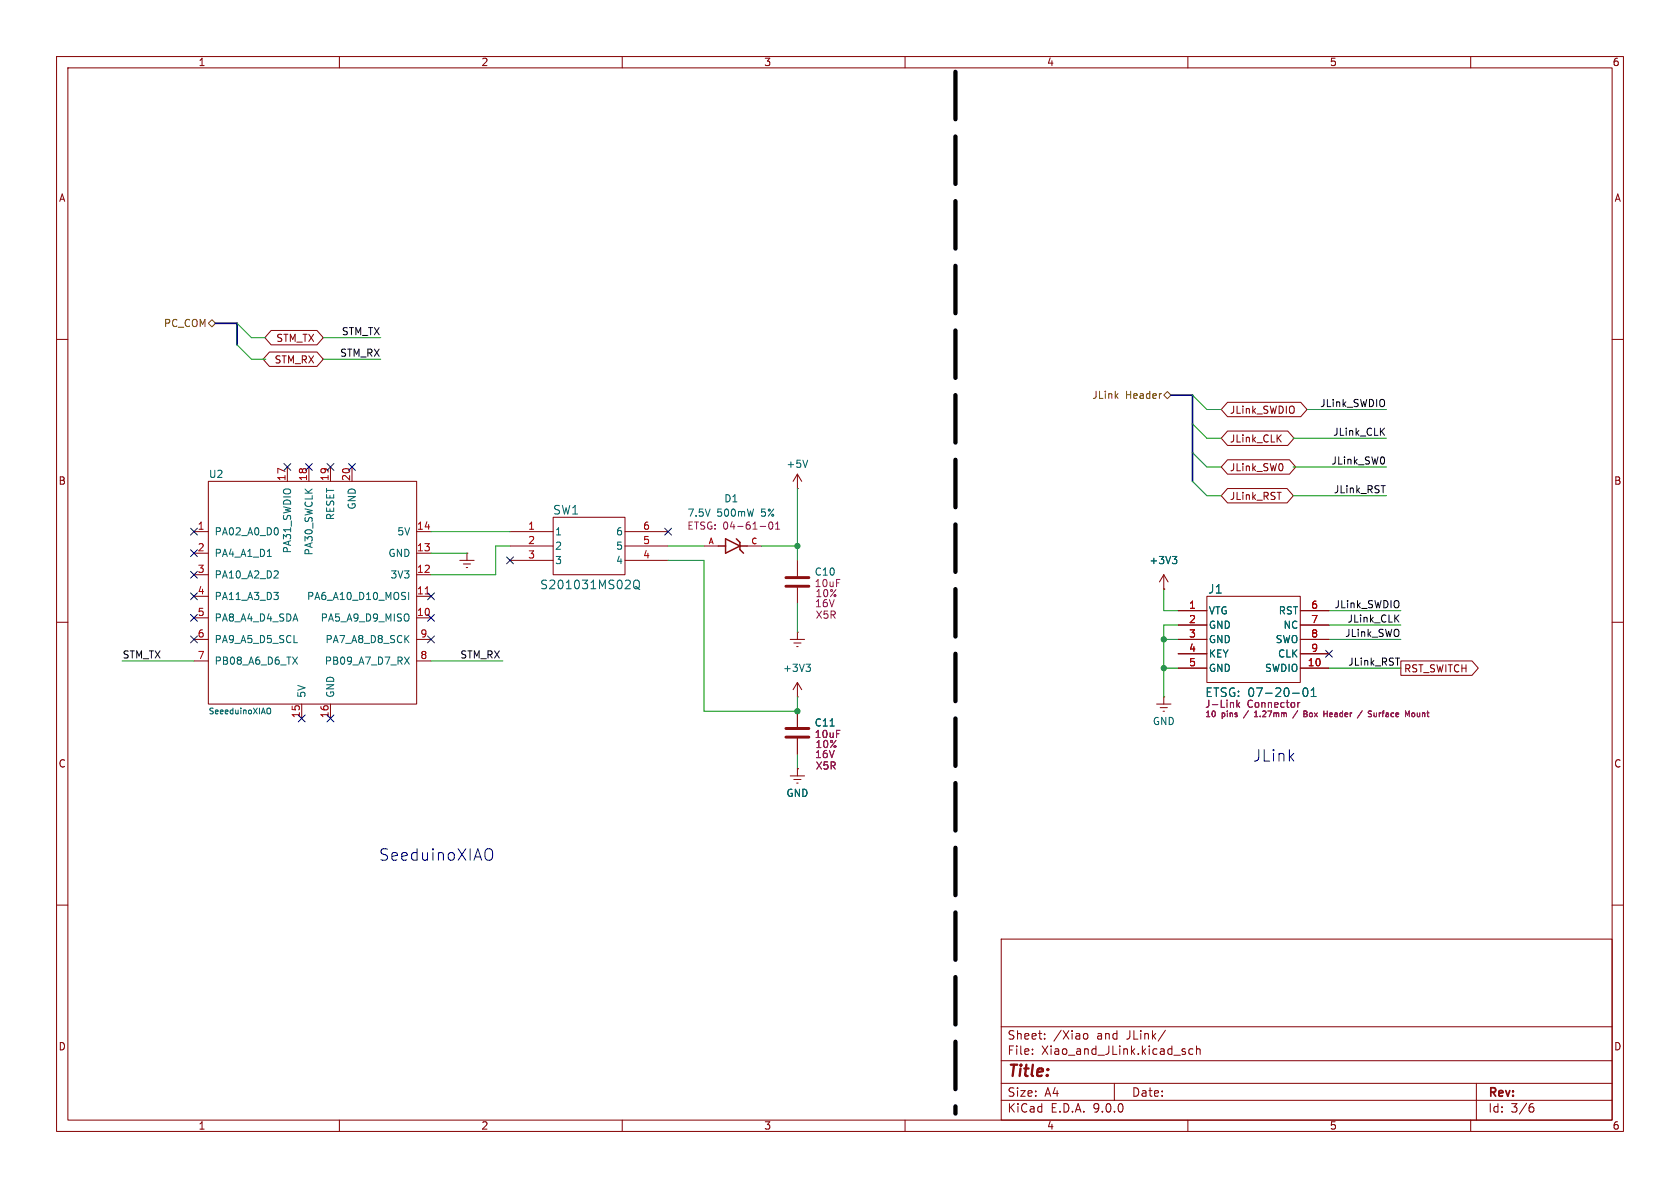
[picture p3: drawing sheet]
<svg xmlns="http://www.w3.org/2000/svg" width="297mm" height="210mm" viewBox="0 0 297 210" stroke-linecap="round" stroke-linejoin="round" font-family="sans-serif">
<g fill="none" stroke="#840000" stroke-width=".18">
<path d="M10 10h277v190h-277zM12 12h273v186h-273zM60 10v2M110 10v2M160 10v2M210 10v2M260 10v2M47.9 58.4h8.1l1.1 1.3-1.1 1.3h-8.1l-1.1-1.3zM10 60h2M47.6 62.2h8.4l1.1 1.3-1.1 1.3h-8.4l-1.1-1.3zM217 71.1h13l1.1 1.3-1.1 1.3h-13l-1.1-1.3zM217 76.2h10.7l1.1 1.3-1.1 1.2h-10.7l-1.1-1.2z"/>
<path d="M226 77.4l.5 .7M226.5 76.9l-.7 .7M285 60h2M34.3 94h2.5M34.3 97.8h2.5M36.8 85.1h36.9v39.4h-36.9zM50.8 82.6v2.5M54.6 82.6v2.5M58.4 82.6v2.5M62.2 82.6v2.5M73.7 94h2.5M73.7 97.8h2.5"/>
<path d="M81.3 99.1h2.5M81.9 99.7h1.3M82.5 97.8h.1M82.5 97.8v1.3M90.2 94h7.6M90.2 96.5h7.6M90.2 99.1h7.6M97.8 91.4h12.7v10.2h-12.7zM110.5 94h7.6M110.5 96.5h7.6M110.5 99.1h7.6M124.5 96.5h2.5"/>
<path d="M132.1 96.5h2.5M141 86.4h.1M141 83.8v2.6M141 99.1v2.8M141 83.8l-.8 1.3M141 83.8l.7 1.3M217 81.3h11l1.1 1.3-1.1 1.2h-11l-1.1-1.2zM217 86.4h10.5l1.1 1.2-1.1 1.3h-10.5l-1.1-1.3zM10 110h2M34.3 113h2.5M34.3 101.6h2.5M34.3 105.4h2.5"/>
<path d="M34.3 109.2h2.5M34.3 116.8h2.5M73.7 113h2.5M73.7 101.6h2.5M73.7 105.4h2.5M73.7 109.2h2.5M73.7 116.8h2.5M82.4 100.3h.3M139.7 113h2.5M140.3 113.7h1.3M140.8 114.3h.3M141 111.8h.1"/>
<path d="M141 103.9v2.8M141 111.8v1.2M205.7 104.1h.1M205.7 101.6v2.5M205.7 101.6l-.7 1.3M205.7 101.6l.8 1.3M208.3 108h5.1M208.3 110.5h5.1M208.3 113h5.1M208.3 115.6h5.1M208.3 118.1h5.1M213.4 105.4h16.5v15.3h-16.5z"/>
<path d="M229.9 108h5M229.9 110.5h5M229.9 113h5M229.9 115.6h5M229.9 118.1h5M247.6 116.8h12.6l1.1 1.3-1.1 1.3h-12.6zM285 110h2M53.3 124.5v2.5M58.4 124.5v2.5M139.7 137.2h2.5M140.3 137.8h1.3M140.8 138.4h.3"/>
<path d="M141 135.9h.1M141 123.2h.1M141 120.7v2.5M141 125.7v2.8M141 130.6v2.8M141 135.9v1.3M141 120.7l-.8 1.2M141 120.7l.7 1.2M204.5 124.5h2.5M205.1 125.1h1.3M205.6 125.7h.3M205.7 123.2h.1"/>
<path d="M205.7 123.2v1.3M10 160h2M177 166h108v32h-108zM285 160h2M60 198v2M110 198v2M160 198v2M177 194.5h108M177 191.5h108M177 187.5h108M177 181.5h108M182.5 186.3v.1"/>
<path d="M182.5 185.5v.1M184.7 183.6v.1M184.7 182.8v.1M191.6 182.8l.4-.1 .3 .3v.4l-.1 .2-.4 .1-.2-.1M197 191.5v3M206 182.1l-1.3 2M209.4 185.9l.2 .2-.2 .3M209.4 185.4l.1 .1M210 198v2M210.9 185.5l-.4-.1-.3 .3v.4l.1 .2h.6M211.5 185.5l.2-.1 .4 .1 .1 .9M211.5 184.9v1.5"/>
<path d="M260 198v2M261 191.5v6.5M270.6 195.7h.4l.2 .3-.1 .5-.5 .1M271 195.1l-.4 .1"/>
</g>
<g fill="none" stroke="#006464" stroke-width=".18">
<path d="M47.3 98.4h.7M49.1 93.4l.1 .4-.1 .6M142.8 81.4l-.4 1.2M207.3 98.4h.7l-.4 .5M207.8 98.9l.2 .2v.3l-.2 .2M48.4 104.7h.8l-.4 .5M49.1 101l.1 .2-.1 .3-.7 .7h.8M49.1 105.3l.1 .1-.1 .5M51.7 116.1l.9 1.3M52.6 116.1l-.9 1.3M71.5 116.1l.9 1.3M72.2 104.7v1.3"/>
<path d="M72.4 116.1l-.9 1.3M112.1 102.8a.51 .51 0 0 1 .6-.2 .51 .51 0 0 1 .3 .5v.5a.51 .51 0 0 1-.5 .5 .51 .51 0 0 1-.5-.5zM112.3 103.7l.3 .1 .5 .4M142.5 117.4h.8l-.5 .5M143 117.9l.3 .2v.3l-.3 .3M47.3 125.2h.1a.34 .34 0 0 1 .5 .3v.4a.34 .34 0 0 1-.2 .3 .34 .34 0 0 1-.4-.1M146.7 128.3h.8M228.5 122.5h1.2M230.6 121.7l.1-.1a.83 .83 0 0 1 .6 .6 .83 .83 0 0 1-.3 .9h-.2a.83 .83 0 0 1-.5-.6 .83 .83 0 0 1 .3-.8zM231.8 123.1h.9M231.8 122l.4-.4v1.5"/>
</g>
<g fill="none" stroke="#840084" stroke-width=".18">
<path d="M134.4 93.1h1M136.1 92.3h.1a.68 .68 0 0 1 .4 .6 .68 .68 0 0 1-.4 .6 .84 .84 0 0 1-.1-1.2zM137.1 93.5h.7M137.1 92.6l.4-.3v1.2M218.7 123.8v1.2M218.8 124.6l.4 .4M219.2 124.2l-.5 .5M221.8 126.7h.5M229.4 125.6l-.9 1.3M229.4 124.2v.8M229.8 124.2l-.4 .2M230.5 126.2h.4"/>
<path d="M230.9 126.2l.2 .1M231.1 125.9l-.2-.2h-.4v1l.6-.1M231.1 126l-.2 .2M234.1 126.2h.5M234.6 125.7v1M240.8 125.6l-.8 1.3M242.3 125.7h.2M242.4 126.3l.1 .1-.1 .3M242.9 126v.6l.3 .1M248.8 126.4l.3-.7v1M250 126.1l-.2-.1-.2 .2 .1 .5h.3"/>
</g>
<path d="M75.2 105h.7" fill="none" stroke="#a90000" stroke-width=".18"/>
<path d="M138.9 102.1h4.1M138.9 103.6h4.1M138.9 128.8h4.1M138.9 130.3h4.1" fill="none" stroke="#840000" stroke-width=".51"/>
<path d="M127 96.5h1.3M128.3 95.3l2.5 1.2-2.5 1.3zM130.2 95.3l.6 .6v1.3l.6 .6M130.8 96.5h1.3" fill="none" stroke="#840000" stroke-width=".25"/>
<path d="M36.8 57.2l.7-.7 .6 .7-.6 .6zM205.7 69.9l.7-.7 .6 .7-.6 .6z" fill="none" stroke="#725600" stroke-width=".18"/>
<path d="M244.2 76.2l.6 .8M244.8 75.7l-.8 .7M246.8 109.3l.5 .7M247.3 108.7l-.7 .7" fill="none" stroke="#0f0f0f" stroke-width=".18"/>
<path d="M168.9 12.7v184.2" fill="none" stroke="#000" stroke-width=".76" stroke-dasharray="8.4 3"/>
<path d="M38.1 57.2h3.8v3.8M207 69.9h3.8v15.2" fill="none" stroke="#000084" stroke-width=".3"/>
<g fill="none" stroke="#009600" stroke-width=".18">
<path d="M41.9 57.2l2.5 2.5h2.6M57.1 59.7h10.2M41.9 61l2.5 2.5h2.6M57.1 63.5h10.2M210.8 69.9l2.6 2.5h2.5M210.8 74.9l2.6 2.6h2.5M228.6 77.5h16.5M231.1 72.4h14M76.2 97.8h6.3M76.2 94h14M90.2 96.5h-2.6v5.1h-11.4M118.1 99.1h6.4v26.6h16.5v-2.5"/>
<path d="M118.1 96.5h6.4M134.6 96.5h6.4M141 86.4v12.7M210.8 85.1l2.6 2.5h2.5M210.8 80l2.6 2.6h2.5M228.6 87.6h16.5M228.6 82.6h16.5M21.6 116.8h12.7M76.2 116.8h12.7M141 106.7v5.1M205.7 104.1v3.9h2.6M205.7 118.1h2.6"/>
<path d="M205.7 113h2.6M208.3 110.5h-2.6v12.7M234.9 118.1h12.7M234.9 113h12.7M234.9 108h12.7M234.9 110.5h12.7M141 133.4v2.5"/>
</g>
<g fill="none" stroke="#000084" stroke-width=".18">
<path d="M33.7 93.4l1.2 1.2M33.7 97.2l1.2 1.2M34.9 93.4l-1.2 1.2M34.9 97.2l-1.2 1.2M50.2 81.9l1.2 1.3M51.4 81.9l-1.2 1.3M54 81.9l1.2 1.3M55.2 81.9l-1.2 1.3M57.8 81.9l1.2 1.3M59 81.9l-1.2 1.3M61.6 81.9l1.2 1.3M62.8 81.9l-1.2 1.3"/>
<path d="M89.6 98.5l1.2 1.2M90.8 98.5l-1.2 1.2M117.5 93.4l1.2 1.2M118.7 93.4l-1.2 1.2M33.7 101l1.2 1.2M33.7 108.6l1.2 1.2M33.7 104.8l1.2 1.2M33.7 112.4l1.2 1.2M34.9 101l-1.2 1.2M34.9 108.6l-1.2 1.2M34.9 104.8l-1.2 1.2M34.9 112.4l-1.2 1.2"/>
<path d="M75.6 108.6l1.2 1.2M75.6 112.4l1.2 1.2M75.6 104.8l1.2 1.2M76.8 108.6l-1.2 1.2M76.8 112.4l-1.2 1.2M76.8 104.8l-1.2 1.2M234.3 115l1.3 1.2M235.6 115l-1.3 1.2M52.7 126.4l1.2 1.2M53.9 126.4l-1.2 1.2M57.8 126.4l1.2 1.2M59 126.4l-1.2 1.2"/>
</g>
<path d="M86.2 150a.68 .68 0 0 1 .9 .7v.7a.68 .68 0 0 1-.9 .7" fill="none" stroke="#0000c2" stroke-width=".18"/>
<g fill="#009600" stroke="#009600" stroke-width=".18">
<circle cx="205.7" cy="118.1" r=".46"/>
<circle cx="205.7" cy="113" r=".46"/>
<circle cx="141" cy="96.5" r=".46"/>
<circle cx="141" cy="125.7" r=".46"/>
</g>
<g font-size="2.8" fill="#0000c2">
<text x="221.4" y="134.9">JLink</text>
<text x="66.9" y="152.4">SeeduinoXIAO</text>
</g>
<text font-size="2.8" fill="#840000" x="178" y="190.9">Title:</text>
<g font-size="2.1" fill="#006464">
<text x="97.7" y="91.2">SW1</text>
<text x="95.4" y="104.4">S201031MS02Q</text>
<text x="213.5" y="105.1">J1</text>
<text x="213" y="123.4">ETSG: 07-20-01</text>
</g>
<g font-size="2.1" fill="#840000">
<text x="178" y="184">Sheet:</text>
<text x="186.2" y="184">/Xiao</text>
<text x="194" y="184">and</text>
<text x="199.3" y="184">JLink/</text>
<text x="178" y="186.7">File:</text>
<text x="184.1" y="186.7">Xiao_and_JLink.kicad_sch</text>
<text x="178" y="196.9">KiCad</text>
<text x="178" y="194.1">Size:</text>
<text x="184.7" y="194.1">A4</text>
<text x="185.7" y="196.9">E.D.A.</text>
<text x="193.3" y="196.9">9.0.0</text>
<text x="200" y="194.1">Date:</text>
<text x="263" y="194.3">Rev:</text>
<text x="263" y="196.9">Id:</text>
<text x="267.1" y="196.9">3/6</text>
</g>
<g font-size="1.8" fill="#840000">
<text x="35" y="11.9">1</text>
<text x="85" y="11.9">2</text>
<text x="135" y="11.9">3</text>
<text x="185" y="11.9">4</text>
<text x="235" y="11.9">5</text>
<text x="285" y="11.9">6</text>
<text x="10.3" y="35.9">A</text>
<text x="285.3" y="35.9">A</text>
<text x="48.4" y="64.5">STM_RX</text>
<text x="48.7" y="60.6">STM_TX</text>
<text x="217.3" y="73.3">JLink_SWDIO</text>
<text x="217.3" y="83.5">JLink_SW0</text>
<text x="217.3" y="78.4">JLink_CLK</text>
<text x="10.3" y="85.9">B</text>
<text x="217.3" y="88.6">JLink_RST</text>
<text x="285.3" y="85.9">B</text>
<text x="248.1" y="119.1">RST_SWITCH</text>
<text x="10.3" y="135.9">C</text>
<text x="285.3" y="135.9">C</text>
<text x="10.3" y="185.9">D</text>
<text x="285.3" y="185.9">D</text>
<text x="35" y="199.9">1</text>
<text x="85" y="199.9">2</text>
<text x="135" y="199.9">3</text>
<text x="185" y="199.9">4</text>
<text x="235" y="199.9">5</text>
<text x="285" y="199.9">6</text>
</g>
<g font-size="1.8" fill="#725600">
<text x="28.9" y="58">PC_COM</text>
<text x="193" y="70.7">JLink</text>
<text x="199" y="70.7">Header</text>
</g>
<g font-size="1.8" fill="#0f0f0f">
<text x="60.3" y="59.3">STM_TX</text>
<text x="60" y="63.2">STM_RX</text>
<text x="233.3" y="72">JLink_SWDIO</text>
<text x="235.6" y="77.1">JLink_CLK</text>
<text x="235.3" y="82.2">JLink_SW0</text>
<text x="235.7" y="87.3">JLink_RST</text>
<text x="235.8" y="107.6">JLink_SWDIO</text>
<text x="237.7" y="112.7">JLink_SWO</text>
<text x="238.1" y="110.1">JLink_CLK</text>
<text x="21.6" y="116.5">STM_TX</text>
<text x="81.3" y="116.5">STM_RX</text>
<text x="238.3" y="117.8">JLink_RST</text>
</g>
<g font-size="1.8" fill="#006464">
<text x="138.9" y="82.9">+5V</text>
<text x="36.8" y="84.7">U2</text>
<text x="127.9" y="89">D1</text>
<text x="37.8" y="94.8">PA02_A0_D0</text>
<text x="59.3" y="92.1" transform="rotate(-90 59.3 92.1)">RESET</text>
<text x="63.1" y="90.2" transform="rotate(-90 63.1 90.2)">GND</text>
<text x="70.1" y="94.8">5V</text>
<text x="98" y="94.8">1</text>
<text x="108.8" y="94.8">6</text>
<text x="121.4" y="91.5">7.5V</text>
<text x="126.7" y="91.5">500mW</text>
<text x="134.7" y="91.5">5%</text>
<text x="37.8" y="98.7">PA4_A1_D1</text>
<text x="51.7" y="97.9" transform="rotate(-90 51.7 97.9)">PA31_SWDIO</text>
<text x="55.5" y="98.3" transform="rotate(-90 55.5 98.3)">PA30_SWCLK</text>
<text x="68.6" y="98.7">GND</text>
<text x="98" y="97.4">2</text>
<text x="98" y="99.9">3</text>
<text x="108.8" y="97.4">5</text>
<text x="108.8" y="99.9">4</text>
<text x="203.1" y="99.9">+3V3</text>
<text x="37.8" y="102.5">PA10_A2_D2</text>
<text x="37.8" y="106.3">PA11_A3_D3</text>
<text x="54.2" y="106.3">PA6_A10_D10_MOSI</text>
<text x="68.9" y="102.5">3V3</text>
<text x="37.8" y="110.1">PA8_A4_D4_SDA</text>
<text x="37.8" y="113.9">PA9_A5_D5_SCL</text>
<text x="56.6" y="110.1">PA5_A9_D9_MISO</text>
<text x="57.4" y="113.9">PA7_A8_D8_SCK</text>
<text x="213.6" y="108.8">VTG</text>
<text x="213.6" y="111.4">GND</text>
<text x="213.6" y="113.9">GND</text>
<text x="225.4" y="113.9">SWO</text>
<text x="226" y="108.8">RST</text>
<text x="226.8" y="111.4">NC</text>
<text x="37.8" y="117.7">PB08_A6_D6_TX</text>
<text x="57.3" y="117.7">PB09_A7_D7_RX</text>
<text x="138.3" y="119">+3V3</text>
<text x="213.6" y="116.4">KEY</text>
<text x="213.6" y="119">GND</text>
<text x="223.5" y="119">SWDIO</text>
<text x="225.8" y="116.4">CLK</text>
<text x="54.2" y="123.4" transform="rotate(-90 54.2 123.4)">5V</text>
<text x="59.3" y="123.4" transform="rotate(-90 59.3 123.4)">GND</text>
<text x="203.7" y="128.4">GND</text>
<text x="138.9" y="141.1">GND</text>
</g>
<g font-size="1.8" fill="#a90000">
<text x="50.5" y="85.1" transform="rotate(-90 50.5 85.1)">17</text>
<text x="54.4" y="85.1" transform="rotate(-90 54.4 85.1)">18</text>
<text x="58.2" y="85.1" transform="rotate(-90 58.2 85.1)">19</text>
<text x="62" y="85.1" transform="rotate(-90 62 85.1)">20</text>
<text x="34.9" y="93.7">1</text>
<text x="73.6" y="93.7">14</text>
<text x="93.3" y="93.7">1</text>
<text x="113.6" y="93.7">6</text>
<text x="34.9" y="97.5">2</text>
<text x="34.9" y="101.3">3</text>
<text x="73.6" y="97.5">13</text>
<text x="73.6" y="101.3">12</text>
<text x="93.3" y="96.3">2</text>
<text x="93.3" y="98.8">3</text>
<text x="113.6" y="96.3">5</text>
<text x="113.6" y="98.8">4</text>
<text x="34.9" y="105.2">4</text>
<text x="73.6" y="105.2">11</text>
<text x="210.1" y="107.7">1</text>
<text x="231.7" y="107.7">6</text>
<text x="34.9" y="109">5</text>
<text x="34.9" y="112.8">6</text>
<text x="73.6" y="109">10</text>
<text x="74.2" y="112.8">9</text>
<text x="210.1" y="110.2">2</text>
<text x="210.1" y="112.8">3</text>
<text x="231.7" y="110.2">7</text>
<text x="231.7" y="112.8">8</text>
<text x="34.9" y="116.6">7</text>
<text x="74.2" y="116.6">8</text>
<text x="210.1" y="115.3">4</text>
<text x="210.1" y="117.9">5</text>
<text x="231.1" y="117.9">10</text>
<text x="231.7" y="115.3">9</text>
<text x="53.1" y="127" transform="rotate(-90 53.1 127)">15</text>
<text x="58.2" y="127" transform="rotate(-90 58.2 127)">16</text>
</g>
<g font-size="1.8" fill="#840084">
<text x="121.4" y="93.8">ETSG: 04-61-01</text>
<text x="143.9" y="102">C10</text>
<text x="143.9" y="104">10uF</text>
<text x="144" y="107.5">16V</text>
<text x="144.1" y="105.8">10%</text>
<text x="144.1" y="109.6">X5R</text>
<text x="213" y="125.3">J-Link</text>
<text x="220.5" y="125.3">Connector</text>
<text x="143.9" y="130.7">10uF</text>
<text x="143.9" y="128.6">C11</text>
<text x="144" y="134.2">16V</text>
<text x="144.1" y="132.4">10%</text>
<text x="144.1" y="136.2">X5R</text>
</g>
<g font-size="1.4" fill="#a90000">
<text x="125.2" y="96.3">A</text>
<text x="132.7" y="96.3">C</text>
</g>
<text font-size="1.4" fill="#006464" x="36.8" y="126.5">SeeeduinoXIAO</text>
<g font-size="1.4" fill="#840084">
<text x="213" y="127">10</text>
<text x="215.9" y="127">pins</text>
<text x="220.1" y="127">/</text>
<text x="222.2" y="127">1.27mm</text>
<text x="231.4" y="127">Box</text>
<text x="235.2" y="127">Header</text>
<text x="241.5" y="127">/</text>
<text x="243.6" y="127">Surface</text>
<text x="250.4" y="127">Mount</text>
</g>
</svg>
